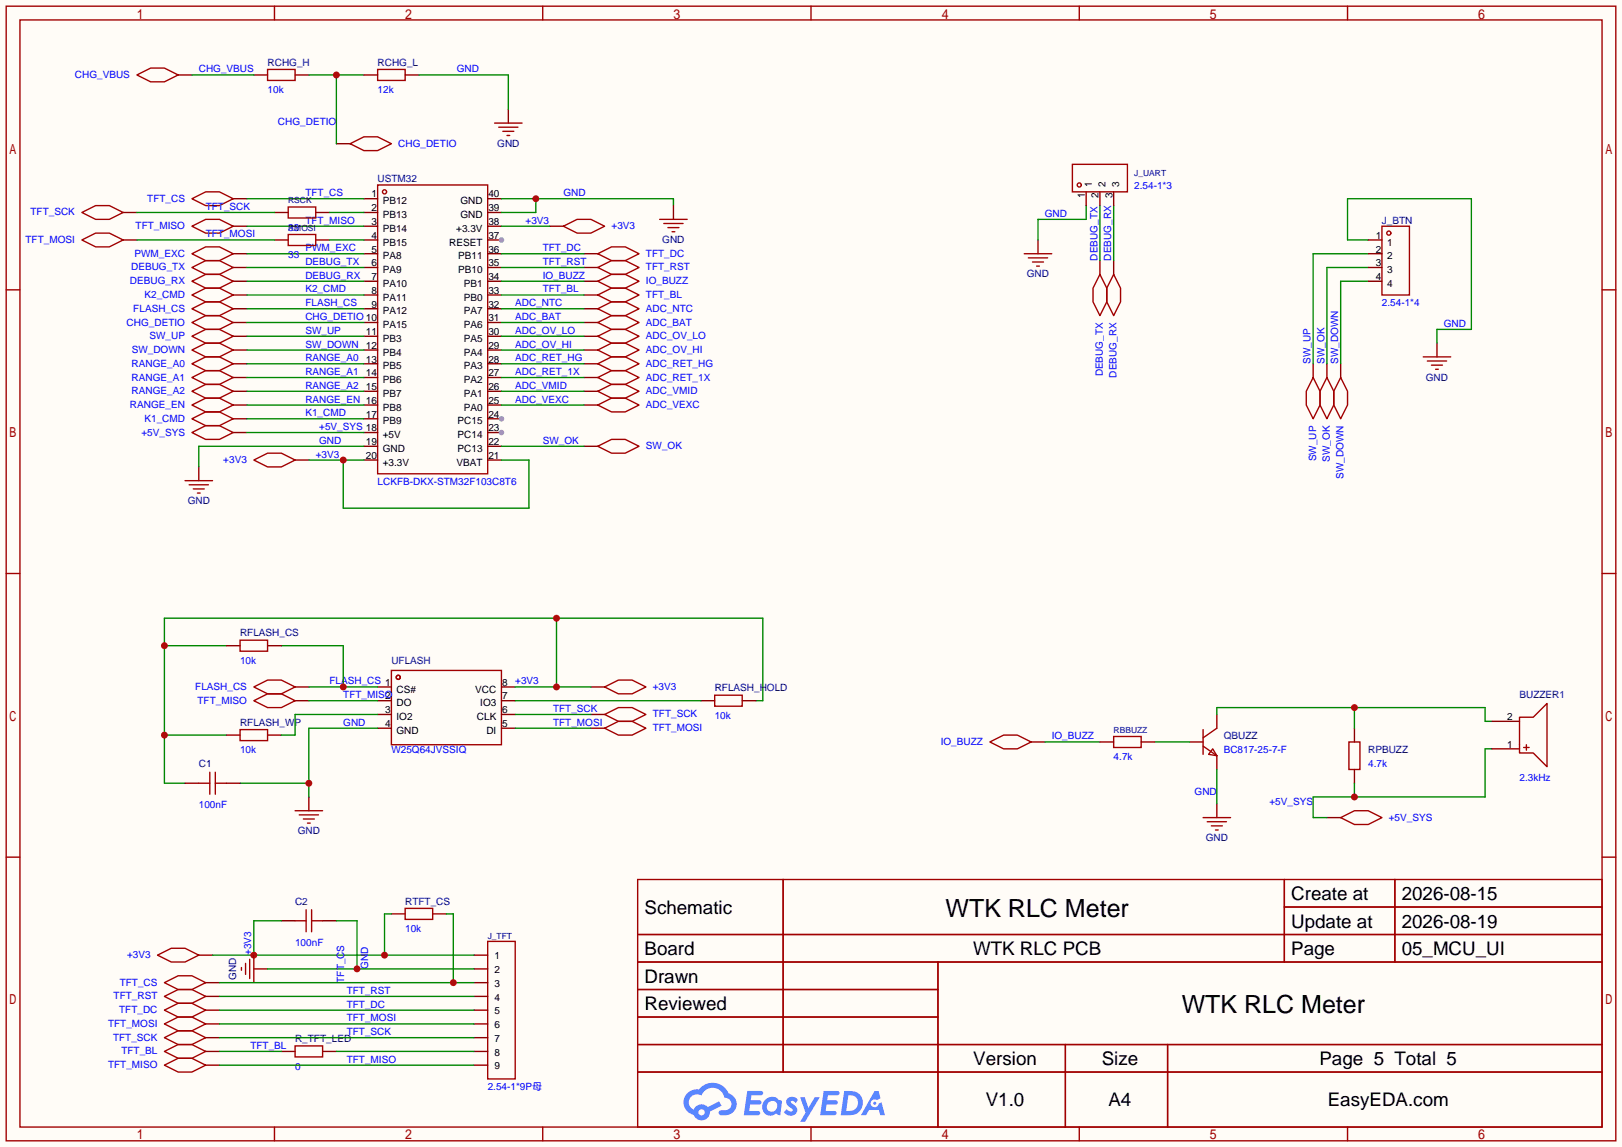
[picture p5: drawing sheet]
<svg xmlns="http://www.w3.org/2000/svg" width="299mm" height="212mm" viewBox="0 0 299 212" stroke-linecap="round" stroke-linejoin="round" font-family="sans-serif">
<path d="M0 0h299.5v211.8h-299.5z" fill="#fffcf7"/>
<g fill="none" stroke="#a10000" stroke-width=".25">
<path d="M1.1 1.1h297.2v209.6h-297.2zM3.7 3.7h292.1v204.5h-292.1zM50.7 1.1v2.6M100.2 1.1v2.6M149.7 1.1v2.6M199.3 1.1v2.6M248.8 1.1v2.6M1.1 53.5h2.6M295.8 53.5h2.5M1.1 105.9h2.6M295.8 105.9h2.5M1.1 158.3h2.6"/>
<path d="M295.8 158.3h2.5M117.7 162.4h178.1v45.8h-178.1zM117.7 172.6h178.1M117.7 177.7h178.1M144.6 162.4v35.6M173.2 177.7v30.5M237.1 162.4v15.3M237.1 167.5h58.7M257.5 162.4v15.3M117.7 182.8h55.5M117.7 192.9h178.1M117.7 187.8h55.5"/>
<path d="M117.7 198h178.1M196.7 192.9v15.3M215.6 192.9v15.3M50.7 208.2v2.5M100.2 208.2v2.5M149.7 208.2v2.5M199.3 208.2v2.5M248.8 208.2v2.5"/>
</g>
<g fill="#5487ff">
<path d="M145.5 202.8a1.3 1.3 0 0 1 1.8 .3l-.4 .6a.54 .54 0 0 0-.9-.2l.1 .2a1.58 1.58 0 0 1 1.1 1.6 1.43 1.43 0 0 1-2.5 .1l.5-.6a.64 .64 0 0 0 .5 .5 .64 .64 0 0 0 .7-.3l-.2-.2a1.6 1.6 0 0 1-1-1.6z"/>
<path d="M147.7 202.7h.9l.7 1.9 1.1-1.9h.9l-2.7 4.5h-.9l1-1.7z"/>
<path d="M138 201.5h1.6a1.31 1.31 0 0 1 1.2 .2 .4 .4 0 0 1-.3 .6h-1.8l-.1 .9h1.6a.4 .4 0 0 1 .4 .4 .4 .4 0 0 1-.4 .4h-1.7l-.2 1.2h.8a1.23 1.23 0 0 1 1.2 .2 .39 .39 0 0 1-.3 .6h-2.7z"/>
<path d="M152.1 201.5h1.6a1.32 1.32 0 0 1 1.3 .2 .39 .39 0 0 1-.4 .6h-1.7l-.2 .9h1.7a.4 .4 0 0 1 .3 .4 .4 .4 0 0 1-.4 .4h-1.7l-.2 1.2h.8a1.23 1.23 0 0 1 1.2 .2 .39 .39 0 0 1-.3 .6h-2.7z"/>
<path d="M161.5 201.5h.7l.4 1.3-.7 .4a.75 .75 0 0 0-1.1 .3 .75 .75 0 0 0 .5 1 .75 .75 0 0 0 .9-.6l.6-.3 .6 2.4h-.9l-.2-1h-1.9l-.5 1h-.9z"/>
<path d="M155.9 201.5l-.7 4.5h1.5a2.27 2.27 0 0 0 2.6-2.3 2.27 2.27 0 0 0-2.7-2.2zM156.6 202.3a1.5 1.5 0 0 1 1.8 1.5 1.5 1.5 0 0 1-1.9 1.4h-.3z"/>
<path d="M141.3 203.1a1.62 1.62 0 0 0-.4 2.1 1.62 1.62 0 0 0 2 .7l.4-.3 .3 .3 .5 .1 .3-2.5-.2-.3h-.4a1.58 1.58 0 0 0-2.5-.1zM141.9 203.6a.99 .99 0 0 1 1.6 .3 .99 .99 0 0 1-.9 1.4 .94 .94 0 0 1-1-.5 .94 .94 0 0 1 .3-1.2z"/>
<path d="M126.9 201.9a2.37 2.37 0 0 0 1.2 4 1.54 1.54 0 0 0 1.7 1 1.54 1.54 0 0 0 1.3-1.6l2.1-1.1-.5-.8-2 1.1a1.57 1.57 0 0 0-2.6 .4 1.5 1.5 0 0 1-.8-2.1 1.5 1.5 0 0 1 2.2-.5 2.23 2.23 0 0 1 2.3-1.4 2.23 2.23 0 0 1 2 1.8 1.16 1.16 0 0 1 1.2 1.1 1.16 1.16 0 0 1-1 1.3h-.7a.47 .47 0 0 0-.6 .3 .47 .47 0 0 0 .4 .6 2.23 2.23 0 0 0 2.3-.7 2.23 2.23 0 0 0 .4-2.3 2.16 2.16 0 0 0-1.3-1.1 3.2 3.2 0 0 0-5.4-.7l-1.2 .1zM129 205.4a.58 .58 0 0 1 1.1 0 .58 .58 0 0 1-1.1 0z"/>
<circle cx="161.5" cy="203.8" r=".28"/>
</g>
<g fill="none" stroke="#a10000" stroke-width=".25">
<path d="M69.7 34.2h20.3v53.3h-20.3z"/>
<circle cx="71" cy="35.4" r=".38"/>
</g>
<g fill="none" stroke="#870000" stroke-width=".25">
<path d="M67.2 36.7h2.5M67.2 39.2h2.5M67.2 41.8h2.5M67.2 44.3h2.5M67.2 46.9h2.5M67.2 49.4h2.5M67.2 51.9h2.5M67.2 54.5h2.5M67.2 57h2.5M67.2 59.6h2.5M67.2 62.1h2.5M67.2 64.6h2.5"/>
<path d="M67.2 67.2h2.5M67.2 69.7h2.5M67.2 72.3h2.5M67.2 74.8h2.5M67.2 77.3h2.5M67.2 79.9h2.5M90 79.9h2.6M67.2 82.4h2.5M67.2 85h2.5M90 82.4h2.6M90 85h2.6"/>
</g>
<circle cx="92.6" cy="79.9" r=".51" fill="#999"/>
<path d="M90 77.3h2.6" fill="none" stroke="#870000" stroke-width=".25"/>
<circle cx="92.6" cy="77.3" r=".51" fill="#999"/>
<g fill="none" stroke="#870000" stroke-width=".25">
<path d="M90 59.6h2.6M90 57h2.6M90 54.5h2.6M90 51.9h2.6M90 49.4h2.6M90 46.9h2.6M90 44.3h2.6M90 74.8h2.6M90 72.3h2.6M90 69.7h2.6M90 67.2h2.6M90 64.6h2.6"/>
<path d="M90 62.1h2.6"/>
</g>
<circle cx="92.6" cy="44.3" r=".51" fill="#999"/>
<path d="M90 39.2h2.6M90 36.7h2.6M90 41.8h2.6M43.1 79.9h2.5M36.7 86.2v2.6" fill="none" stroke="#870000" stroke-width=".25"/>
<path d="M35.4 79.9l2.6-1.3h2.5l2.6 1.3-2.6 1.3h-2.5zM34.2 88.8h5M34.9 89.5h3.6M35.7 90.3h2M36.4 91.1h.6" fill="none" stroke="#a10000" stroke-width=".25"/>
<path d="M92.6 36.7h31.7v1.3M98.9 36.7v2.5h-6.3M45.6 79.9h21.6M67.2 82.4h-30.5v3.8" fill="none" stroke="#008700" stroke-width=".25"/>
<circle cx="98.9" cy="36.7" r=".63" fill="#c00"/>
<path d="M124.3 38v2.5M101.5 41.8h2.5M54.5 85h2.5" fill="none" stroke="#870000" stroke-width=".25"/>
<path d="M104 41.8l2.6-1.3h2.5l2.5 1.3-2.5 1.3h-2.5zM121.8 40.5h5.1M122.6 41.3h3.5M123.3 42h2M124.1 42.8h.5M46.9 85l2.5-1.3h2.5l2.6 1.3-2.6 1.2h-2.5z" fill="none" stroke="#a10000" stroke-width=".25"/>
<path d="M92.6 41.8h8.9M57 85h10.2M63.4 85v8.9h34.3v-8.9h-5.1" fill="none" stroke="#008700" stroke-width=".25"/>
<circle cx="63.4" cy="85" r=".63" fill="#c00"/>
<g fill="none" stroke="#870000" stroke-width=".25">
<path d="M32.9 13.8h2.5M22.7 39.2h2.6M43.1 36.7h2.5M22.7 44.3h2.6M43.1 59.6h2.5M43.1 54.5h2.5M43.1 57h2.5M43.1 46.9h2.5M43.1 49.4h2.5M43.1 51.9h2.5M43.1 41.8h2.5M107.8 59.6h2.6"/>
<path d="M107.8 54.5h2.6M107.8 57h2.6M107.8 46.9h2.6M107.8 49.4h2.6M191.6 44.3v2.6M203.1 48.1v2.6M205.6 48.1v2.6M43.1 74.8h2.5M43.1 72.3h2.5M43.1 69.7h2.5M43.1 67.2h2.5M43.1 64.6h2.5"/>
<path d="M43.1 62.1h2.5M43.1 77.3h2.5M107.8 74.8h2.6M107.8 72.3h2.6M107.8 69.7h2.6M107.8 67.2h2.6M107.8 64.6h2.6M107.8 62.1h2.6M242.4 67.2v2.5M245 67.2v2.5M247.5 67.2v2.5M265.3 63.4v2.5"/>
<path d="M107.8 82.4h2.6M54.5 126.9h2.5M54.5 129.4h2.5M69.7 126.9h2.6M69.7 129.4h2.6M69.7 132h2.6M69.7 134.5h2.6M92.6 126.9h2.5M92.6 129.4h2.5M92.6 132h2.5M92.6 134.5h2.5M109.1 126.9h2.5"/>
<path d="M109.1 132h2.5M109.1 134.5h2.5M57 147.2v2.5M36.7 176.4h2.5M38 186.6h2.5M38 184h2.5M38 181.5h2.5M38 191.6h2.5M38 196.7h2.5M38 189.1h2.5M51.9 194.2h2.6M59.6 194.2h2.5"/>
</g>
<g fill="none" stroke="#a10000" stroke-width=".25">
<path d="M25.3 13.8l2.5-1.2h2.6l2.5 1.2-2.5 1.3h-2.6zM15.1 39.2l2.6-1.2h2.5l2.5 1.2-2.5 1.3h-2.5zM35.4 36.7l2.6-1.3h2.5l2.6 1.3-2.6 1.3h-2.5zM15.1 44.3l2.6-1.2h2.5l2.5 1.2-2.5 1.3h-2.5zM35.4 46.9l2.6-1.3h2.5l2.6 1.3-2.6 1.2h-2.5zM35.4 49.4l2.6-1.3h2.5l2.6 1.3-2.6 1.3h-2.5zM35.4 51.9l2.6-1.2h2.5l2.6 1.2-2.6 1.3h-2.5zM35.4 41.8l2.6-1.3h2.5l2.6 1.3-2.6 1.3h-2.5zM35.4 54.5l2.6-1.3h2.5l2.6 1.3-2.6 1.3h-2.5zM35.4 59.6l2.6-1.3h2.5l2.6 1.3-2.6 1.2h-2.5zM35.4 57l2.6-1.2h2.5l2.6 1.2-2.6 1.3h-2.5zM110.4 59.6l2.5-1.3h2.5l2.6 1.3-2.6 1.2h-2.5z"/>
<path d="M110.4 54.5l2.5-1.3h2.5l2.6 1.3-2.6 1.3h-2.5zM110.4 57l2.5-1.2h2.5l2.6 1.2-2.6 1.3h-2.5zM110.4 49.4l2.5-1.3h2.5l2.6 1.3-2.6 1.3h-2.5zM110.4 46.9l2.5-1.3h2.5l2.6 1.3-2.6 1.2h-2.5zM189.1 46.9h5.1M189.9 47.6h3.5M190.6 48.4h2.1M191.4 49.1h.5M203.1 50.7l1.2 2.5v2.6l-1.2 2.5-1.3-2.5v-2.6zM205.6 50.7l1.3 2.5v2.6l-1.3 2.5-1.3-2.5v-2.6zM35.4 74.8l2.6-1.3h2.5l2.6 1.3-2.6 1.3h-2.5zM35.4 72.3l2.6-1.3h2.5l2.6 1.3-2.6 1.2h-2.5z"/>
<path d="M35.4 69.7l2.6-1.2h2.5l2.6 1.2-2.6 1.3h-2.5zM35.4 67.2l2.6-1.3h2.5l2.6 1.3-2.6 1.3h-2.5zM35.4 77.3l2.6-1.2h2.5l2.6 1.2-2.6 1.3h-2.5zM35.4 62.1l2.6-1.3h2.5l2.6 1.3-2.6 1.3h-2.5zM35.4 64.6l2.6-1.2h2.5l2.6 1.2-2.6 1.3h-2.5zM110.4 74.8l2.5-1.3h2.5l2.6 1.3-2.6 1.3h-2.5zM110.4 72.3l2.5-1.3h2.5l2.6 1.3-2.6 1.2h-2.5zM110.4 69.7l2.5-1.2h2.5l2.6 1.2-2.6 1.3h-2.5zM110.4 67.2l2.5-1.3h2.5l2.6 1.3-2.6 1.3h-2.5zM110.4 64.6l2.5-1.2h2.5l2.6 1.2-2.6 1.3h-2.5zM110.4 62.1l2.5-1.3h2.5l2.6 1.3-2.6 1.3h-2.5zM242.4 69.7l1.3 2.6v2.5l-1.3 2.5-1.2-2.5v-2.5z"/>
<path d="M245 69.7l1.3 2.6v2.5l-1.3 2.5-1.3-2.5v-2.5zM247.5 69.7l1.3 2.6v2.5l-1.3 2.5-1.2-2.5v-2.5zM262.8 65.9h5M263.5 66.7h3.6M264.3 67.4h2M265 68.2h.6M110.4 82.4l2.5-1.2h2.5l2.6 1.2-2.6 1.3h-2.5zM46.9 126.9l2.5-1.3h2.5l2.6 1.3-2.6 1.2h-2.5zM46.9 129.4l2.5-1.3h2.5l2.6 1.3-2.6 1.3h-2.5zM72.3 123.8h20.3v13.7h-20.3zM111.6 134.5l2.6-1.3h2.5l2.6 1.3-2.6 1.3h-2.5zM111.6 132l2.6-1.3h2.5l2.6 1.3-2.6 1.2h-2.5z"/>
<path d="M111.6 126.9l2.6-1.3h2.5l2.6 1.3-2.6 1.2h-2.5zM54.5 149.7h5.1M55.2 150.5h3.6M56 151.3h2M56.8 152h.5M29.1 176.4l2.5-1.3h2.6l2.5 1.3-2.5 1.3h-2.6zM30.4 186.6l2.5-1.3h2.5l2.6 1.3-2.6 1.2h-2.5zM30.4 184l2.5-1.2h2.5l2.6 1.2-2.6 1.3h-2.5zM30.4 181.5l2.5-1.3h2.5l2.6 1.3-2.6 1.3h-2.5zM30.4 191.6l2.5-1.2h2.5l2.6 1.2-2.6 1.3h-2.5zM30.4 196.7l2.5-1.2h2.5l2.6 1.2-2.6 1.3h-2.5zM30.4 189.1l2.5-1.3h2.5l2.6 1.3-2.6 1.3h-2.5z"/>
<path d="M54.5 193.2h5.1v2h-5.1z"/>
<circle cx="73.5" cy="125.1" r=".38"/>
</g>
<g fill="none" stroke="#008700" stroke-width=".25">
<path d="M45.6 36.7h21.6M200.5 38v2.5h-8.9v3.8M203.1 38v10.1M205.6 38v10.1M45.6 57h21.6M45.6 46.9h21.6M45.6 49.4h21.6M45.6 51.9h21.6M45.6 41.8h21.6M45.6 54.5h21.6M92.6 57h15.2M92.6 59.6h15.2"/>
<path d="M92.6 46.9h15.2M92.6 49.4h15.2M252.6 51.9h-5.1v15.3M252.6 44.3h-3.8v-7.6h22.9v24.1h-6.4v2.6M45.6 67.2h21.6M45.6 69.7h21.6M45.6 72.3h21.6M45.6 74.8h21.6M45.6 77.3h21.6M92.6 62.1h15.2M92.6 64.6h15.2M92.6 67.2h15.2"/>
<path d="M92.6 69.7h15.2M92.6 72.3h15.2M92.6 74.8h15.2M92.6 82.4h15.2M69.7 134.5h-12.7v12.7M44.3 144.7h12.7"/>
</g>
<circle cx="57" cy="144.7" r=".63" fill="#c00"/>
<path d="M51.9 119.3h11.5v7.6M57 129.4h12.7M57 126.9h12.7" fill="none" stroke="#008700" stroke-width=".25"/>
<circle cx="63.4" cy="126.9" r=".63" fill="#c00"/>
<path d="M30.4 119.3h11.4M102.7 114.2v12.7M30.4 135.8h11.4M95.1 126.9h14M139.6 129.4h1.2v-15.2h-110.4v30.5h3.8" fill="none" stroke="#008700" stroke-width=".25"/>
<g fill="#c00">
<circle cx="102.7" cy="126.9" r=".63"/>
<circle cx="102.7" cy="114.2" r=".63"/>
<circle cx="30.4" cy="119.3" r=".63"/>
<circle cx="30.4" cy="135.8" r=".63"/>
</g>
<path d="M35.4 13.8h11.5M57 13.8h10.2M62.1 13.8v12.7M92.6 54.5h15.2M45.6 62.1h21.6M45.6 64.6h21.6M69.7 132h-15.2v3.8h-2.6M95.1 132h14M95.1 134.5h14M95.1 129.4h34.3" fill="none" stroke="#008700" stroke-width=".25"/>
<g fill="none" stroke="#870000" stroke-width=".25">
<path d="M46.9 13.8h2.5M54.5 13.8h2.5M62.1 26.5h2.5M41.8 119.3h2.5M49.4 119.3h2.5M41.8 135.8h2.5M49.4 135.8h2.5M129.4 129.4h2.6M137 129.4h2.6M34.2 144.7h2.5M41.8 144.7h2.5M51.9 170.1h2.6"/>
<path d="M59.6 170.1h2.5M72.3 168.8h2.5M79.9 168.8h2.5M38 194.2h2.5"/>
</g>
<g fill="none" stroke="#a10000" stroke-width=".25">
<path d="M49.4 12.8h5.1v2.1h-5.1zM64.6 26.5l2.6-1.2h2.5l2.6 1.2-2.6 1.3h-2.5zM44.3 118.2h5.1v2.1h-5.1zM44.3 134.7h5.1v2.1h-5.1zM132 128.4h5v2h-5zM36.7 144.7h2M38.7 142.6v4.1M39.8 144.7h2M39.8 142.6v4.1M54.5 170.1h2M56.5 168v4.1M57.5 168v4.1"/>
<path d="M57.5 170.1h2.1M74.8 167.8h5.1v2h-5.1zM30.4 194.2l2.5-1.3h2.5l2.6 1.3-2.6 1.3h-2.5z"/>
</g>
<circle cx="62.1" cy="13.8" r=".63" fill="#c00"/>
<path d="M67.2 13.8h2.5M74.8 13.8h2.5M93.9 20.2v2.5M107.8 51.9h2.6M190.4 137h2.5M219.6 137h2.5M224.7 132v2.5M224.7 139.6v2.5M250.1 134.5v2.5M224.7 148.5v2.5M250.1 142.1v2.6" fill="none" stroke="#870000" stroke-width=".25"/>
<g fill="none" stroke="#a10000" stroke-width=".25">
<path d="M69.7 12.8h5.1v2.1h-5.1zM91.3 22.7h5.1M92.1 23.5h3.5M92.8 24.3h2.1M93.6 25h.5M110.4 51.9l2.5-1.2h2.5l2.6 1.2-2.6 1.3h-2.5zM182.8 137l2.5-1.2h2.5l2.6 1.2-2.6 1.3h-2.5zM222.1 137.8l2.6 1.8M222.1 134.7v4.6M223.9 138.3l.8 1.3-1.6-.3zM224.7 134.5l-2.6 1.8M249 137h2.1v5.1h-2.1z"/>
<path d="M222.1 151h5.1M222.9 151.8h3.5M223.6 152.5h2.1M224.4 153.3h.5"/>
</g>
<path d="M77.3 13.8h16.6v6.4M45.6 59.6h21.6M92.6 51.9h15.2M192.9 137h10.2M213.2 137h6.4M224.7 132v-1.3h49.5v2.5h1.3M250.1 130.7v3.8M224.7 142.1v6.4" fill="none" stroke="#008700" stroke-width=".25"/>
<circle cx="250.1" cy="130.7" r=".63" fill="#c00"/>
<path d="M245 151h2.5" fill="none" stroke="#870000" stroke-width=".25"/>
<path d="M247.5 151l2.6-1.3h2.5l2.5 1.3-2.5 1.3h-2.5z" fill="none" stroke="#a10000" stroke-width=".25"/>
<path d="M275.5 138.3h-1.3v8.9h-31.8v3.8h2.6M250.1 144.7v2.5" fill="none" stroke="#008700" stroke-width=".25"/>
<circle cx="250.1" cy="147.2" r=".63" fill="#c00"/>
<g fill="none" stroke="#a10000" stroke-width=".25">
<path d="M53.2 38.2h5.1v2.1h-5.1zM198 30.4h10.2v5h-10.2zM53.2 43.3h5.1v2h-5.1zM90 173.9h5.1v25.4h-5.1z"/>
<circle cx="199.3" cy="34.2" r=".38"/>
</g>
<g fill="none" stroke="#870000" stroke-width=".25">
<path d="M50.7 39.2h2.5M58.3 39.2h2.5M200.5 35.4v2.6M203.1 35.4v2.6M205.6 35.4v2.6M50.7 44.3h2.5M58.3 44.3h2.5M87.5 176.4h2.5M87.5 178.9h2.5M87.5 181.5h2.5M87.5 184h2.5M87.5 186.6h2.5"/>
<path d="M87.5 189.1h2.5M87.5 191.6h2.5M87.5 194.2h2.5M87.5 196.7h2.5"/>
</g>
<path d="M25.3 39.2h25.4M60.8 39.2h6.4M25.3 44.3h25.4M60.8 44.3h6.4M39.2 176.4h48.3M51.9 170.1h-5v6.3M72.3 168.8h-1.3v7.6" fill="none" stroke="#008700" stroke-width=".25"/>
<g fill="#c00">
<circle cx="46.9" cy="176.4" r=".63"/>
<circle cx="71" cy="176.4" r=".63"/>
</g>
<path d="M46.9 178.9h2.5" fill="none" stroke="#870000" stroke-width=".25"/>
<path d="M44.6 178.7v.5M45.3 177.9v2.1M46.1 177.2v3.5M46.9 176.4v5.1" fill="none" stroke="#a10000" stroke-width=".25"/>
<path d="M49.4 178.9h38.1M62.1 170.1h3.8v8.8" fill="none" stroke="#008700" stroke-width=".25"/>
<circle cx="65.9" cy="178.9" r=".63" fill="#c00"/>
<path d="M82.4 168.8h1.3v12.7M40.5 181.5h47" fill="none" stroke="#008700" stroke-width=".25"/>
<circle cx="83.7" cy="181.5" r=".63" fill="#c00"/>
<path d="M252.6 49.4h-7.6v17.8M252.6 46.9h-10.2v20.3M40.5 184h47M40.5 186.6h47M40.5 189.1h47M40.5 191.6h47M40.5 194.2h11.4M40.5 196.7h47M62.1 194.2h25.4" fill="none" stroke="#008700" stroke-width=".25"/>
<g fill="none" stroke="#a10000" stroke-width=".25">
<path d="M255.1 41.8h5.1v12.7h-5.1zM205.6 136h5.1v2h-5.1zM280.5 132.5h2.6l2.5-2.6v11.7l-2.5-2.5h-2.6zM281.3 138h1M281.8 137.5v1.1"/>
<circle cx="256.4" cy="43.1" r=".38"/>
</g>
<path d="M252.6 44.3h2.5M252.6 46.9h2.5M252.6 49.4h2.5M252.6 51.9h2.5M203.1 137h2.5M210.7 137h2.5M275.5 133.2h5M275.5 138.3h5" fill="none" stroke="#870000" stroke-width=".25"/>
<g font-size="4.6">
<text x="174.6" y="169.4">WTK RLC Meter</text>
<text x="218.2" y="187.1">WTK RLC Meter</text>
</g>
<g font-size="3.5">
<text x="238.4" y="166.2">Create at</text>
<text x="258.8" y="166.2">2026-08-15</text>
<text x="119" y="168.8">Schematic</text>
<text x="238.4" y="171.3">Update at</text>
<text x="258.8" y="171.3">2026-08-19</text>
<text x="119" y="176.4">Board</text>
<text x="179.7" y="176.4">WTK RLC PCB</text>
<text x="238.4" y="176.4">Page</text>
<text x="258.8" y="176.4">05_MCU_UI</text>
<text x="119" y="181.5">Drawn</text>
<text x="119" y="186.6">Reviewed</text>
<text x="179.7" y="196.7">Version</text>
<text x="203.4" y="196.7">Size</text>
<text x="243.6" y="196.7">Page 5 Total 5</text>
<text x="182" y="204.3">V1.0</text>
<text x="204.7" y="204.3">A4</text>
<text x="245.1" y="204.3">EasyEDA.com</text>
</g>
<g font-size="1.8" fill="#00f">
<text x="13.8" y="14.4">CHG_VBUS</text>
<text x="36.7" y="13.4">CHG_VBUS</text>
<text x="49.4" y="17.2">10k</text>
<text x="69.7" y="17.2">12k</text>
<text x="84.3" y="13.4">GND</text>
<text x="51.3" y="23">CHG_DETIO</text>
<text x="73.5" y="27.1">CHG_DETIO</text>
<text x="209.4" y="35">2.54-1*3</text>
<text x="5.6" y="39.8">TFT_SCK</text>
<text x="27.2" y="37.3">TFT_CS</text>
<text x="38" y="38.8">TFT_SCK</text>
<text x="56.4" y="36.2">TFT_CS</text>
<text x="56.4" y="41.3">TFT_MISO</text>
<text x="97" y="41.3">+3V3</text>
<text x="104" y="36.2">GND</text>
<text x="192.9" y="40.1">GND</text>
<text x="4.7" y="44.9">TFT_MOSI</text>
<text x="24.8" y="47.4">PWM_EXC</text>
<text x="25" y="42.3">TFT_MISO</text>
<text x="38" y="43.9">TFT_MOSI</text>
<text x="53.2" y="42.6">33</text>
<text x="53.2" y="47.7">33</text>
<text x="56.4" y="46.4">PWM_EXC</text>
<text x="100.2" y="46.4">TFT_DC</text>
<text x="112.9" y="42.3">+3V3</text>
<text x="119.3" y="47.4">TFT_DC</text>
<text x="24" y="52.5">DEBUG_RX</text>
<text x="24.2" y="50">DEBUG_TX</text>
<text x="56.4" y="48.9">DEBUG_TX</text>
<text x="56.4" y="51.5">DEBUG_RX</text>
<text x="100.2" y="48.9">TFT_RST</text>
<text x="100.2" y="51.5">IO_BUZZ</text>
<text x="119.3" y="50">TFT_RST</text>
<text x="119.3" y="52.5">IO_BUZZ</text>
<text x="202.6" y="48.1" transform="rotate(-90 202.6 48.1)">DEBUG_TX</text>
<text x="205.2" y="48.1" transform="rotate(-90 205.2 48.1)">DEBUG_RX</text>
<text x="24.6" y="57.6">FLASH_CS</text>
<text x="26.7" y="55">K2_CMD</text>
<text x="56.4" y="54">K2_CMD</text>
<text x="56.4" y="56.6">FLASH_CS</text>
<text x="56.4" y="59.1">CHG_DETIO 10</text>
<text x="95.1" y="56.6">ADC_NTC</text>
<text x="95.1" y="59.1">ADC_BAT</text>
<text x="100.2" y="54">TFT_BL</text>
<text x="119.3" y="55">TFT_BL</text>
<text x="119.3" y="57.6">ADC_NTC</text>
<text x="255.1" y="56.6">2.54-1*4</text>
<text x="23.4" y="60.1">CHG_DETIO</text>
<text x="24.3" y="65.2">SW_DOWN</text>
<text x="27.6" y="62.7">SW_UP</text>
<text x="56.4" y="61.6">SW_UP</text>
<text x="56.4" y="64.2">SW_DOWN</text>
<text x="95.1" y="61.6">ADC_OV_LO</text>
<text x="95.1" y="64.2">ADC_OV_HI</text>
<text x="119.3" y="65.2">ADC_OV_HI</text>
<text x="119.3" y="62.7">ADC_OV_LO</text>
<text x="119.3" y="60.1">ADC_BAT</text>
<text x="266.6" y="60.4">GND</text>
<text x="24.3" y="70.3">RANGE_A1</text>
<text x="24.3" y="67.7">RANGE_A0</text>
<text x="56.4" y="71.8">RANGE_A2</text>
<text x="56.4" y="69.3">RANGE_A1</text>
<text x="56.4" y="66.7">RANGE_A0</text>
<text x="95.1" y="66.7">ADC_RET_HG</text>
<text x="95.1" y="69.3">ADC_RET_1X</text>
<text x="95.1" y="71.8">ADC_VMID</text>
<text x="119.3" y="70.3">ADC_RET_1X</text>
<text x="119.3" y="67.7">ADC_RET_HG</text>
<text x="203.6" y="69.5" transform="rotate(-90 203.6 69.5)">DEBUG_TX</text>
<text x="206.2" y="69.7" transform="rotate(-90 206.2 69.7)">DEBUG_RX</text>
<text x="242" y="67.2" transform="rotate(-90 242 67.2)">SW_UP</text>
<text x="244.5" y="67.2" transform="rotate(-90 244.5 67.2)">SW_OK</text>
<text x="247.1" y="67.2" transform="rotate(-90 247.1 67.2)">SW_DOWN</text>
<text x="24" y="75.4">RANGE_EN</text>
<text x="24.3" y="72.8">RANGE_A2</text>
<text x="26.7" y="77.9">K1_CMD</text>
<text x="56.4" y="74.3">RANGE_EN 16</text>
<text x="56.4" y="76.9">K1_CMD</text>
<text x="95.1" y="74.3">ADC_VEXC</text>
<text x="119.3" y="75.4">ADC_VEXC</text>
<text x="119.3" y="72.8">ADC_VMID</text>
<text x="26.1" y="80.4">+5V_SYS</text>
<text x="58.9" y="79.4">+5V_SYS 18</text>
<text x="58.9" y="82">GND</text>
<text x="100.2" y="82">SW_OK</text>
<text x="119.3" y="83">SW_OK</text>
<text x="41.2" y="85.5">+3V3</text>
<text x="58.3" y="84.5">+3V3</text>
<text x="69.7" y="89.6">LCKFB-DKX-STM32F103C8T6</text>
<text x="243" y="85.2" transform="rotate(-90 243 85.2)">SW_UP</text>
<text x="245.5" y="85.3" transform="rotate(-90 245.5 85.3)">SW_OK</text>
<text x="248.1" y="88.5" transform="rotate(-90 248.1 88.5)">SW_DOWN</text>
<text x="44.3" y="122.6">10k</text>
<text x="36" y="127.4">FLASH_CS</text>
<text x="36.5" y="130">TFT_MISO</text>
<text x="60.8" y="126.4">FLASH_CS 1</text>
<text x="63.4" y="129">TFT_MISO</text>
<text x="95.1" y="126.4">+3V3</text>
<text x="102.1" y="131.5">TFT_SCK</text>
<text x="120.5" y="127.4">+3V3</text>
<text x="63.4" y="134">GND</text>
<text x="102.1" y="134">TFT_MOSI</text>
<text x="120.5" y="135">TFT_MOSI</text>
<text x="120.5" y="132.5">TFT_SCK</text>
<text x="132" y="132.8">10k</text>
<text x="173.7" y="137.6">IO_BUZZ</text>
<text x="194.2" y="136.6">IO_BUZZ</text>
<text x="44.3" y="139.1">10k</text>
<text x="72.3" y="139.1">W25Q64JVSSIQ</text>
<text x="205.6" y="140.4">4.7k</text>
<text x="225.9" y="139.1">BC817-25-7-F</text>
<text x="252.6" y="141.7">4.7k</text>
<text x="36.7" y="149.3">100nF</text>
<text x="220.6" y="146.9">GND</text>
<text x="234.4" y="148.8">+5V_SYS</text>
<text x="280.5" y="144.2">2.3kHz</text>
<text x="256.4" y="151.6">+5V_SYS</text>
<text x="74.8" y="172.1">10k</text>
<text x="23.4" y="177">+3V3</text>
<text x="46.4" y="176.4" transform="rotate(-90 46.4 176.4)">+3V3</text>
<text x="54.5" y="174.7">100nF</text>
<text x="68" y="178.9" transform="rotate(-90 68 178.9)">GND</text>
<text x="21" y="184.6">TFT_RST</text>
<text x="22.1" y="182">TFT_CS</text>
<text x="63.5" y="181.5" transform="rotate(-90 63.5 181.5)">TFT_CS</text>
<text x="64" y="183.6">TFT_RST</text>
<text x="19.9" y="189.7">TFT_MOSI</text>
<text x="22" y="187.1">TFT_DC</text>
<text x="64" y="186.1">TFT_DC</text>
<text x="64" y="188.6">TFT_MOSI</text>
<text x="64" y="191.2">TFT_SCK</text>
<text x="19.9" y="197.3">TFT_MISO</text>
<text x="20.9" y="192.2">TFT_SCK</text>
<text x="22.4" y="194.7">TFT_BL</text>
<text x="46.2" y="193.7">TFT_BL</text>
<text x="54.5" y="197.5">0</text>
<text x="64" y="196.3">TFT_MISO</text>
<text x="90" y="201.3">2.54-1*9P母</text>
</g>
<g font-size="1.8" fill="#000080">
<text x="49.4" y="12.1">RCHG_H</text>
<text x="69.7" y="12.1">RCHG_L</text>
<text x="91.8" y="27.1">GND</text>
<text x="69.7" y="33.7">USTM32</text>
<text x="255.1" y="41.3">J_BTN</text>
<text x="122.3" y="44.9">GND</text>
<text x="189.6" y="51.2">GND</text>
<text x="263.2" y="70.3">GND</text>
<text x="34.6" y="93.1">GND</text>
<text x="44.3" y="117.5">RFLASH_CS</text>
<text x="72.3" y="122.6">UFLASH</text>
<text x="132" y="127.7">RFLASH_HOLD</text>
<text x="280.5" y="129">BUZZER1</text>
<text x="44.3" y="134">RFLASH_WP</text>
<text x="225.9" y="136.6">QBUZZ</text>
<text x="36.7" y="141.7">C1</text>
<text x="252.6" y="139.1">RPBUZZ</text>
<text x="55" y="154.1">GND</text>
<text x="222.6" y="155.4">GND</text>
<text x="54.5" y="167.1">C2</text>
<text x="74.8" y="167.1">RTFT_CS</text>
<text x="43.6" y="181" transform="rotate(-90 43.6 181)">GND</text>
<text x="54.5" y="192.5">R_TFT_LED</text>
</g>
<g font-size="1.8">
<text x="201.6" y="34.5" transform="rotate(-90 201.6 34.5)">1</text>
<text x="204.1" y="34.5" transform="rotate(-90 204.1 34.5)">2</text>
<text x="206.7" y="34.5" transform="rotate(-90 206.7 34.5)">3</text>
<text x="68.6" y="36.5">1</text>
<text x="68.6" y="39">2</text>
<text x="68.6" y="41.6">3</text>
<text x="70.7" y="37.7">PB12</text>
<text x="70.7" y="40.3">PB13</text>
<text x="85" y="40.3">GND</text>
<text x="85" y="37.7">GND</text>
<text x="90.2" y="41.6">38</text>
<text x="90.2" y="39">39</text>
<text x="90.2" y="36.5">40</text>
<text x="200.3" y="36.6" transform="rotate(-90 200.3 36.6)">1</text>
<text x="202.8" y="36.6" transform="rotate(-90 202.8 36.6)">2</text>
<text x="205.4" y="36.6" transform="rotate(-90 205.4 36.6)">3</text>
<text x="68.6" y="44.1">4</text>
<text x="68.6" y="46.6">5</text>
<text x="70.7" y="42.8">PB14</text>
<text x="70.7" y="45.4">PB15</text>
<text x="70.7" y="47.9">PA8</text>
<text x="82.9" y="45.4">RESET</text>
<text x="84.2" y="42.8">+3.3V</text>
<text x="84.6" y="47.9">PB11</text>
<text x="90.2" y="46.6">36</text>
<text x="90.2" y="44.1">37</text>
<text x="254" y="44.1">1</text>
<text x="254" y="46.6">2</text>
<text x="256.1" y="45.4">1</text>
<text x="256.1" y="47.9">2</text>
<text x="68.6" y="49.2">6</text>
<text x="68.6" y="51.7">7</text>
<text x="70.7" y="50.4">PA9</text>
<text x="70.7" y="53">PA10</text>
<text x="84.6" y="50.4">PB10</text>
<text x="85.6" y="53">PB1</text>
<text x="90.2" y="51.7">34</text>
<text x="90.2" y="49.2">35</text>
<text x="254" y="49.2">3</text>
<text x="254" y="51.7">4</text>
<text x="256.1" y="50.4">3</text>
<text x="256.1" y="53">4</text>
<text x="68.6" y="54.3">8</text>
<text x="68.6" y="56.8">9</text>
<text x="70.7" y="55.5">PA11</text>
<text x="70.7" y="58.1">PA12</text>
<text x="85.6" y="58.1">PA7</text>
<text x="85.6" y="55.5">PB0</text>
<text x="90.2" y="59.3">31</text>
<text x="90.2" y="56.8">32</text>
<text x="90.2" y="54.3">33</text>
<text x="67.5" y="61.9">11</text>
<text x="67.5" y="64.4">12</text>
<text x="70.7" y="60.6">PA15</text>
<text x="70.7" y="63.1">PB3</text>
<text x="70.7" y="65.7">PB4</text>
<text x="85.6" y="65.7">PA4</text>
<text x="85.6" y="63.1">PA5</text>
<text x="85.6" y="60.6">PA6</text>
<text x="90.2" y="64.4">29</text>
<text x="90.2" y="61.9">30</text>
<text x="67.5" y="67">13</text>
<text x="67.5" y="69.5">14</text>
<text x="70.7" y="68.2">PB5</text>
<text x="70.7" y="70.8">PB6</text>
<text x="85.6" y="70.8">PA2</text>
<text x="85.6" y="68.2">PA3</text>
<text x="90.2" y="69.5">27</text>
<text x="90.2" y="67">28</text>
<text x="67.5" y="72">15</text>
<text x="67.5" y="77.1">17</text>
<text x="70.7" y="73.3">PB7</text>
<text x="70.7" y="75.8">PB8</text>
<text x="85.6" y="75.8">PA0</text>
<text x="85.6" y="73.3">PA1</text>
<text x="90.2" y="77.1">24</text>
<text x="90.2" y="74.6">25</text>
<text x="90.2" y="72">26</text>
<text x="67.5" y="82.2">19</text>
<text x="70.7" y="78.4">PB9</text>
<text x="70.7" y="80.9">+5V</text>
<text x="70.7" y="83.5">GND</text>
<text x="84.5" y="83.5">PC13</text>
<text x="84.5" y="80.9">PC14</text>
<text x="84.5" y="78.4">PC15</text>
<text x="90.2" y="82.2">22</text>
<text x="90.2" y="79.7">23</text>
<text x="67.5" y="84.7">20</text>
<text x="70.7" y="86">+3.3V</text>
<text x="84.3" y="86">VBAT</text>
<text x="90.2" y="84.7">21</text>
<text x="71.1" y="129.2">2</text>
<text x="71.1" y="131.7">3</text>
<text x="73.2" y="127.9">CS#</text>
<text x="73.2" y="130.5">DO</text>
<text x="87.7" y="127.9">VCC</text>
<text x="88.7" y="130.5">IO3</text>
<text x="92.7" y="131.7">6</text>
<text x="92.7" y="129.2">7</text>
<text x="92.7" y="126.6">8</text>
<text x="71.1" y="134.3">4</text>
<text x="73.2" y="133">IO2</text>
<text x="73.2" y="135.5">GND</text>
<text x="88" y="133">CLK</text>
<text x="89.8" y="135.5">DI</text>
<text x="92.7" y="134.3">5</text>
<text x="278.2" y="133">2</text>
<text x="278.2" y="138.1">1</text>
<text x="91.3" y="177.2">1</text>
<text x="91.3" y="179.7">2</text>
<text x="91.3" y="182.3">3</text>
<text x="91.3" y="184.8">4</text>
<text x="91.3" y="187.3">5</text>
<text x="91.3" y="189.9">6</text>
<text x="91.3" y="192.4">7</text>
<text x="91.3" y="195">8</text>
<text x="91.3" y="197.5">9</text>
</g>
<g font-size="1.6" fill="#000080">
<text x="209.4" y="32.4">J_UART</text>
<text x="53.2" y="37.5">RSCK</text>
<text x="53.2" y="42.6">RMOSI</text>
<text x="205.6" y="135.3">RBBUZZ</text>
<text x="90" y="173.4">J_TFT</text>
</g>
</svg>
